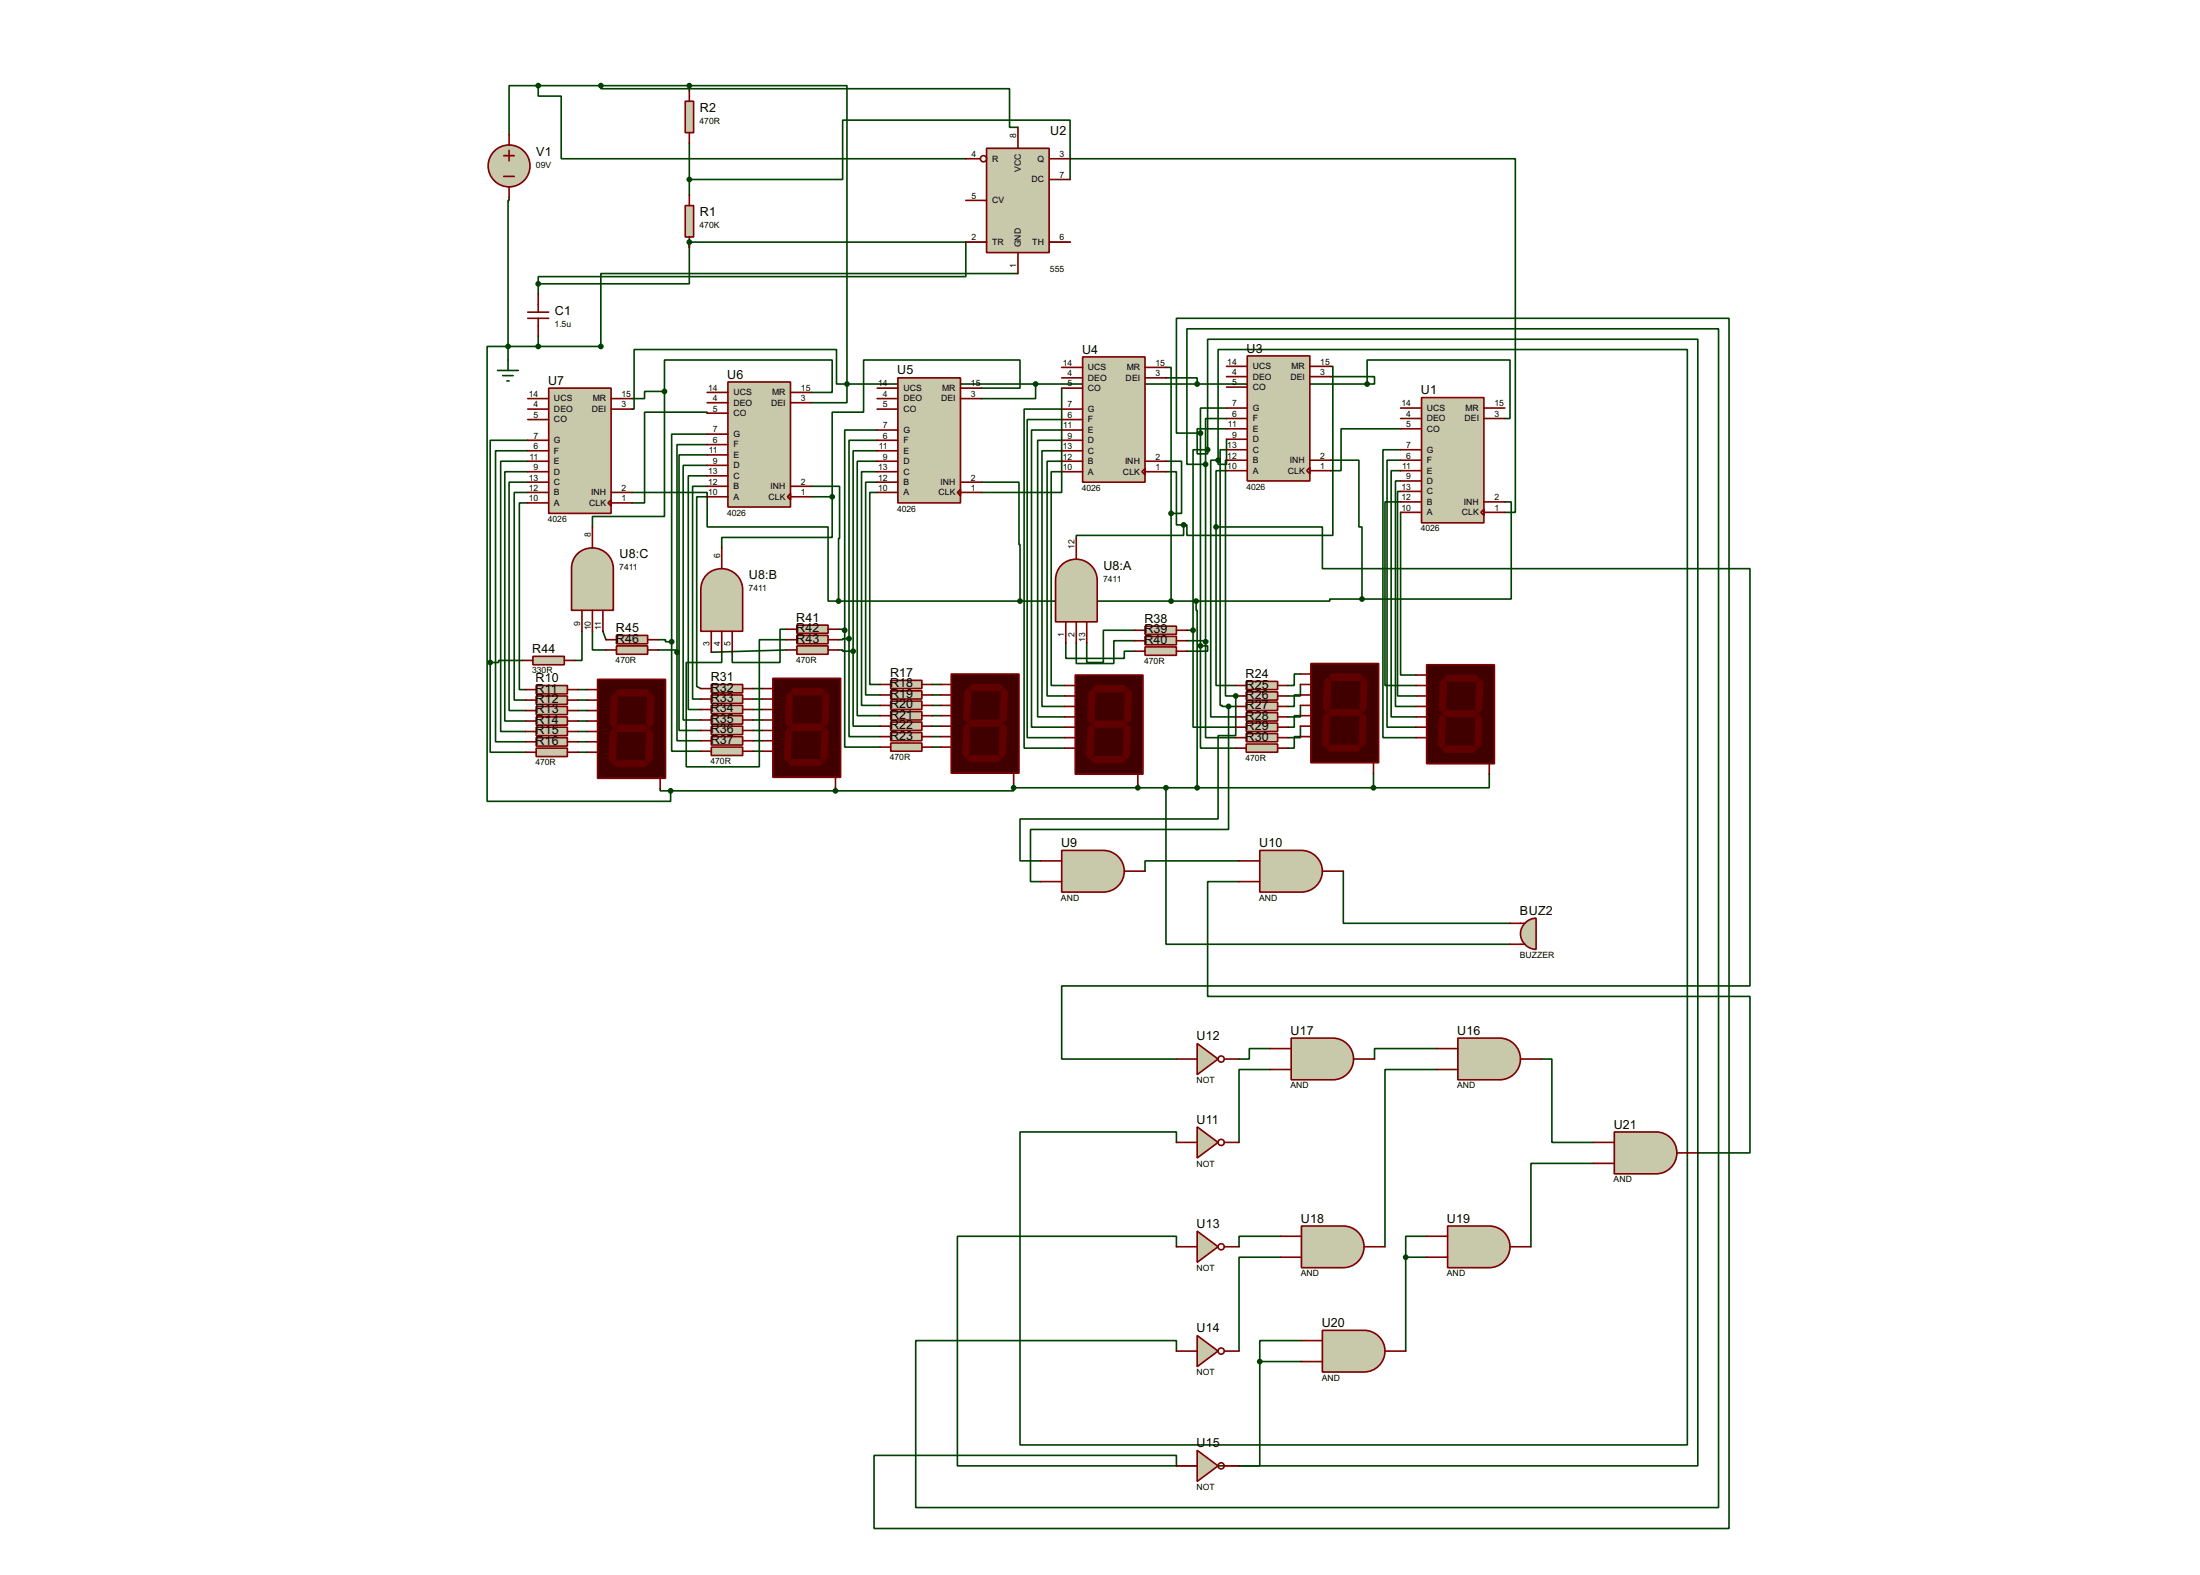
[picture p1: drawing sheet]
<svg xmlns="http://www.w3.org/2000/svg" width="536mm" height="383mm" viewBox="0 0 536 383" stroke-linecap="round" stroke-linejoin="round" font-family="sans-serif">
<g fill="none" stroke="#004000" stroke-width=".4">
<path d="M131.1 20.9v2.5h5.6v15.3h98.6M131.1 20.9h-7.1v11.9M131.1 20.9h36.8M146.4 20.9v.7h99.5v9.4h2.1M167.9 20.9h38.4v72.6M167.9 20.9v1.3M167.9 34.9v12.7M260.7 38.7h108.4v86.1h-2.5M124 48.1v.7h-.2v35.6M167.9 59v10.1h-36.8M167.9 43.7h37.4v-14.4h55.4v14.4M167.9 59v1.3"/>
<path d="M167.9 59h92.8M235.3 59v8.4h-104.2v1.7M131.1 69.1v2.6M248 66.6h-101.6v17.8h-22.6M123.8 84.4h-5.1v110.7h44.7v-2.5M123.8 84.4v3.3M131.1 81.8v2.6M161.9 95.3v-7.6h40.8v7.9h-5M161.9 95.3h-4.9v1.8h-3M161.9 95.3v30.5h-17.6v2.5M206.3 93.5h-2.5v-8.4h-49.3v14.5h-.5M206.3 93.5v4.6h-8.6"/>
<path d="M206.3 93.5h126.7M239.1 94.5h9.4v-6.8h-38.1v12.7h-7.7v20.6M252.3 93.5v3.6h-13.2M258.6 99.6h-9.1v82.6h9.9M258.6 94.5v25.4h-19.5M284 92h7.6v1.5M284 89.5h1.3v35.5M324.2 89.2h.5v41.2h-35.6v-2.6h-.8M324.2 91.7h10.6v1.8h-1.8M333 93.5v-5.8h34.8v14.2h-1.2M128.6 119.9h-3.3v50.6h2.8M128.6 117.4h-4.6v55.6h4.1"/>
<path d="M128.6 114.9h-5.6v60.7h5.1M128.6 112.3h-6.6v65.8h6.1M128.6 109.8h-7.9v70.8h7.4M128.6 107.2h-9.2v54.1M154 119.9h18.3v8.4h29.4v18.1h2.6M172.3 100.6v-.2h-15.3v22.1h-3M172.3 118.4h-3.6v51.8h2M172.3 115.9h-4.6v56.9h3M172.3 113.3h-5.9v62h4.3M172.3 110.8h-6.9v67.1h5.3M172.3 105.7h-8.7v50.6M172.3 108.3h-7.4v50.5"/>
<path d="M197.7 118.4h6.8v12.7h-.2v15.3M213.7 119.9h-1.8v46.8h2.5M213.7 117.4h-2.8v51.8h3.5M213.7 114.9h-3.8v56.9h4.5M213.7 112.3h-4.9v62h5.6M213.7 104.7h-7.9v48.8M213.7 107.2h-6.9v48.3M213.7 109.8h-5.9v48.8M239.1 117.4h9.1v15.2h.3v13.8M258.6 114.9h-2.5v52h3.3M258.6 112.3h-3.5v57.2h4.3M258.6 109.8h-4.8v62.2h5.6"/>
<path d="M258.6 107.2h-5.8v67.4h6.6M258.6 104.7h-7.3v72.4h8.1M258.6 102.2h-8.4v77.4h9.2M284 114.9h2.6v12.9h1.7M284 112.3h3.8v12.7h-2.5M298.8 112.1h-.3v57.4h2.5M324.2 112.1h6.8v16.2h.8v17.6M341.2 119.7h-.8v49.8h4.6M341.2 117.1h-1.3v54.9h5.1M341.2 114.6h-2.3v60h6.1M341.2 112.1h-3.3v65h7.1M341.2 109.5h-4.3v70.1h8.1"/>
<path d="M341.2 104.4h-14.5v10.2h-2.5M128.6 122.5h-2.1v45.4h1.6M172.3 121h-2.6v46.2l1 .5M197.7 121h5M202.7 121v9.9h-26.9v2.5M285.3 125v21.4M288.3 127.8v2.6h-26.1v.7M341.2 124.8v39.6h3.8M341.2 122.2h-3.8v44.7h7.6M366.6 122.2h1.5v23.7h-36.3M141.8 153.7v7.1h-1.8M144.3 153.7v4.6h3.3"/>
<path d="M146.9 153.7l.7 2.1M160.3 155.8h1.8v.5h1.5M160.3 158.3h4.3v.5h.3M163.6 156.3v26.6h7.1M164.9 158.8v21.6h5.8M191.6 155.8h-6.6v30.9h-17.8v-25.4h8.6v-2.5M191.6 153.2h-1.6v8.1h-11.6v-2.5M191.6 158.3l-18.3 .5M204.3 153.2h1v.3h.5M204.3 158.3h1v.3h2.5M204.3 146.4h87.1M205.8 153.5v28.4h8.6"/>
<path d="M206.8 155.5v23.9h7.6M206.8 155.5h-1.5v.3h-1M207.8 158.6v18.2h6.6M259.6 156.5v3.8h14.3v-1.7h2.5M276.4 156h-5.1v5.6h-9.1v-5.1M276.4 153.5h-7.6v7.8h-4.1v-4.8M289.1 153.5h1.5v23.6h10.4M289.1 156h5.1v.3h-.5v23.3h7.3M289.1 158.6h5.1v-1.3h-1.8v24.9h8.6M291.4 146.4v2.2h.2v43.2M331.8 145.9h-7.9v.5h-32.5M119.4 161.3v21.9h8.7"/>
<path d="M127.3 160.8h-5.8v.5h-2.1M140.8 167.9h2.3M140.8 170.5h2.3M140.8 173h2.3M140.8 175.6h2.3M140.8 178.1h2.3M183.4 167.7h2.3M183.4 170.2h2.3M183.4 172.8h2.3M183.4 175.3h2.3M183.4 177.9h2.3M227.1 166.7h2.1"/>
<path d="M227.1 169.2h2.1M227.1 171.8h2.1M227.1 174.3h2.1M227.1 176.8h2.1M227.1 179.4h2.1M316.8 164.1h-1.5v2.8h-1.6M316.8 166.7v2.8h-3.1M316.8 169.2h-1.5v2.8h-1.6M316.8 171.8v2.8h-3.1M316.8 174.3h-1.5v2.8h-1.6M316.8 176.8v2.8h-3.1M316.8 179.4h-1.5v2.8h-1.6"/>
<path d="M140.8 180.6h2.3M140.8 183.2h2.3M160.8 192.1v.5h2.6M163.4 192.6h40.1M183.4 180.4h2.3M183.4 182.9h2.3M203.5 191.8v.8M227.1 181.9h2.1M246.9 191.8v.8h-43.4M246.9 190.8v1M246.9 191.8h87.7M277.2 191.1v.7"/>
<path d="M284 191.8v38.1h83.8M334.6 188.3v3.5M362.8 188.5v3.3h-28.2"/>
</g>
<circle cx="301" cy="169.5" r=".2" fill="#004000"/>
<g fill="none" stroke="#004000" stroke-width=".4">
<path d="M298.8 99.4h-6.4v6.1M292.4 105.5h-5.8v-28h134.6v294.7h-208.3v-17.8h73.7v2.5M292.4 105.5v51.8M293.7 113.1h-4.6v-33h129.5v287h-195.5v-40.7h63.5v2.6M293.7 113.1v43.2M294.2 109.5h-3.6v44M294.2 109.5v-26.9h119.4v274.3h-180.4v-55.9h53.4v2.6M296.7 112.1h-1.8v62.5h6.1M296.7 112.1v-27h114.3v266.7h-162.5v-76.2h38.1v2.6M298.8 109.5h-1.6v62.3h.5v.2h1.6M298.8 107v6.1h-2.1v-1M298.8 104.4h-7.2v6.1h2.6v-1"/>
<path d="M298.8 101.9h-5.1v11.2M298.8 114.6h-2.6v13.7M296.2 128.3v38.6h4.8M296.2 128.3h25.9v10.2h104.2v101.6h-167.7v17.8h28M299.3 172v30h-48.3v12.7h2.5M299.3 172h1.7M301 169.5v9.6h-4.3v20.3h-48.2v10.2h5M301.8 209.6h-22.9v2.5M301.8 214.7h-7.6v27.9h132.1v38.1h-12.7M327.2 212.1v12.7h40.6M309.4 255.3h-5.1v2.6h-2.5M350.1 255.3h-15.3v2.6"/>
<path d="M375.5 257.9h2.5v20.3h10.2M309.4 260.4h-7.6v17.8M350.1 260.4h-12.7v43.2M388.2 283.3h-15.3v20.3M312 301h-10.2v2.6M312 306.1h-10.2v22.9M342.4 306.1v22.9M342.4 306.1h5.1M347.5 301h-5.1v5.1M306.9 331.5v25.4h-5.1M306.9 331.5h10.1M317 326.4h-10.1v5.1"/>
</g>
<path d="M240.3 36.1h15.3v25.4h-15.3z" fill="#c8c8aa" stroke="#800000" stroke-width=".4"/>
<g fill="none" stroke="#800000" stroke-width=".4">
<path d="M235.3 38.7h3.5M248 31v5.1M255.6 38.7h5.1M235.3 59h5M235.3 48.8h5M255.6 43.7h5.1M255.6 59h5.1M128.6 76h5.1M128.6 77.5h5.1M131.1 71.7v4.3M131.1 77.5v4.3M248 61.5v5.1"/>
<circle cx="239.5" cy="38.7" r=".75"/>
</g>
<path d="M166.9 50.1h2.1v7.6h-2.1z" fill="#c8c8aa" stroke="#800000" stroke-width=".4"/>
<path d="M167.9 47.6v2.5M167.9 57.7v2.6" fill="none" stroke="#800000" stroke-width=".4"/>
<path d="M166.9 24.7h2.1v7.6h-2.1z" fill="#c8c8aa" stroke="#800000" stroke-width=".4"/>
<path d="M167.9 22.2v2.5M167.9 32.3v2.6" fill="none" stroke="#800000" stroke-width=".4"/>
<g fill="#004000" stroke="#004000" stroke-width=".4">
<circle cx="167.9" cy="20.9" r=".5"/>
<circle cx="146.3" cy="84.4" r=".5"/>
<circle cx="131.1" cy="69.1" r=".5"/>
<circle cx="167.9" cy="59" r=".5"/>
<circle cx="167.9" cy="43.7" r=".5"/>
<circle cx="131.1" cy="84.4" r=".5"/>
<circle cx="146.3" cy="20.9" r=".5"/>
</g>
<circle cx="124" cy="40.4" r="5.1" fill="#c8c8aa" stroke="#800000" stroke-width=".4"/>
<path d="M122.7 37.9h2.6M124 32.8v2.6M124 36.6v2.6M122.7 43h2.6M124 45.5v2.6" fill="none" stroke="#800000" stroke-width=".4"/>
<path d="M121.2 90.2h5.1M122.5 91.5h2.5M123.5 92.8h.5M123.8 87.7v2.5" fill="none" stroke="#004000" stroke-width=".4"/>
<g fill="#004000" stroke="#004000" stroke-width=".4">
<circle cx="123.7" cy="84.4" r=".5"/>
<circle cx="131.1" cy="20.9" r=".5"/>
</g>
<path d="M347.5 161.9h16.5v24.1h-16.5z" fill="#400000" stroke="#800000" stroke-width=".4"/>
<g fill="#600000" stroke="#600000" stroke-width=".24">
<path d="M351.8 165.2l.8-.8h6.9l.7 .8-.7 .7h-6.9z" fill-rule="evenodd"/>
<path d="M359.7 166.2l.8-.8 .7 .8-.2 6.6-.8 .7-.7-.7z" fill-rule="evenodd"/>
<path d="M351.6 173.8l.8-.8h6.8l.8 .8-.8 .8h-6.8z" fill-rule="evenodd"/>
<path d="M350.8 166.2l.8-.8 .8 .8-.3 6.6-.8 .7-.7-.7z" fill-rule="evenodd"/>
<path d="M360.2 174l.8 .8-.3 6.6-.7 .8-.8-.8 .3-6.6z" fill-rule="evenodd"/>
<path d="M351.3 182.4l.8-.7h6.9l.7 .7-.7 .8h-6.9z" fill-rule="evenodd"/>
<path d="M351.3 174l.8 .8-.3 6.6-.7 .8-.8-.8 .3-6.6z" fill-rule="evenodd"/>
</g>
<path d="M345 164.4h2.5M345 166.9h2.5M345 169.5h2.5M345 172h2.5M345 174.6h2.5M345 177.1h2.5M345 179.6h2.5M362.8 186v2.5" fill="none" stroke="#800000" stroke-width=".4"/>
<path d="M319.3 161.6h16.5v24.1h-16.5z" fill="#400000" stroke="#800000" stroke-width=".4"/>
<g fill="#600000" stroke="#600000" stroke-width=".24">
<path d="M324.4 164.1h6.9l.7 .8-.7 .8h-6.9l-.7-.8z" fill-rule="evenodd"/>
<path d="M332.3 165.2l.7 .7-.2 6.6-.8 .8-.7-.8 .2-6.6z" fill-rule="evenodd"/>
<path d="M323.4 173.5l.8-.7h6.8l.8 .7-.8 .8h-6.8z" fill-rule="evenodd"/>
<path d="M322.6 165.9l.8-.7 .8 .7-.3 6.6-.8 .8-.7-.8z" fill-rule="evenodd"/>
<path d="M332 173.8l.8 .8-.3 6.6-.7 .7-.8-.7 .3-6.6z" fill-rule="evenodd"/>
<path d="M323.1 182.2l.8-.8h6.9l.7 .8-.7 .7h-6.9z" fill-rule="evenodd"/>
<path d="M323.1 173.8l.8 .8-.2 6.6-.8 .7-.8-.7 .3-6.6z" fill-rule="evenodd"/>
</g>
<path d="M316.8 164.1h2.5M316.8 166.7h2.5M316.8 169.2h2.5M316.8 171.8h2.5M316.8 174.3h2.5M316.8 176.8h2.5M316.8 179.4h2.5M334.6 185.7v2.6" fill="none" stroke="#800000" stroke-width=".4"/>
<path d="M261.9 164.4h16.5v24.1h-16.5z" fill="#400000" stroke="#800000" stroke-width=".4"/>
<g fill="#600000" stroke="#600000" stroke-width=".24">
<path d="M266.2 167.7l.8-.8h6.9l.7 .8-.7 .8h-6.9z" fill-rule="evenodd"/>
<path d="M274.9 167.9l.7 .8-.2 6.6-.8 .8-.7-.8 .2-6.6z" fill-rule="evenodd"/>
<path d="M266 176.3l.8-.7h6.8l.8 .7-.8 .8h-6.8z" fill-rule="evenodd"/>
<path d="M266 167.9l.8 .8-.3 6.6-.8 .8-.7-.8 .2-6.6z" fill-rule="evenodd"/>
<path d="M273.9 177.3l.7-.7 .8 .7-.3 6.7-.7 .7-.8-.7z" fill-rule="evenodd"/>
<path d="M265.7 185l.8-.8h6.9l.7 .8-.7 .7h-6.9z" fill-rule="evenodd"/>
<path d="M265 177.3l.7-.7 .8 .7-.3 6.7-.7 .7-.8-.7z" fill-rule="evenodd"/>
</g>
<path d="M259.4 166.9h2.5M259.4 169.5h2.5M259.4 172h2.5M259.4 174.6h2.5M259.4 177.1h2.5M259.4 179.6h2.5M259.4 182.2h2.5M277.2 188.5v2.6" fill="none" stroke="#800000" stroke-width=".4"/>
<path d="M231.7 164.1h16.5v24.2h-16.5z" fill="#400000" stroke="#800000" stroke-width=".4"/>
<g fill="#600000" stroke="#600000" stroke-width=".24">
<path d="M236 167.4l.8-.7h6.8l.8 .7-.8 .8h-6.8z" fill-rule="evenodd"/>
<path d="M243.9 168.5l.8-.8 .7 .8-.2 6.6-.8 .7-.8-.7z" fill-rule="evenodd"/>
<path d="M236.5 175.3h6.9l.7 .8-.7 .7h-6.9l-.7-.7z" fill-rule="evenodd"/>
<path d="M235.8 167.7l.7 .8-.2 6.6-.8 .7-.7-.7 .2-6.6z" fill-rule="evenodd"/>
<path d="M243.6 177.1l.8-.8 .8 .8-.3 6.6-.8 .8-.7-.8z" fill-rule="evenodd"/>
<path d="M236.3 184h6.8l.8 .7-.8 .8h-6.8l-.8-.8z" fill-rule="evenodd"/>
<path d="M234.8 177.1l.7-.8 .8 .8-.3 6.6-.7 .8-.8-.8z" fill-rule="evenodd"/>
</g>
<path d="M229.2 166.7h2.5M229.2 169.2h2.5M229.2 171.8h2.5M229.2 174.3h2.5M229.2 176.8h2.5M229.2 179.4h2.5M229.2 181.9h2.5M246.9 188.3v2.5" fill="none" stroke="#800000" stroke-width=".4"/>
<path d="M145.6 165.4h16.5v24.1h-16.5z" fill="#400000" stroke="#800000" stroke-width=".4"/>
<g fill="#600000" stroke="#600000" stroke-width=".24">
<path d="M150.7 167.9h6.8l.8 .8-.8 .8h-6.8l-.8-.8z" fill-rule="evenodd"/>
<path d="M157.8 169.7l.8-.7 .7 .7-.2 6.6-.8 .8-.8-.8z" fill-rule="evenodd"/>
<path d="M149.7 177.3l.7-.7h6.9l.7 .7-.7 .8h-6.9z" fill-rule="evenodd"/>
<path d="M148.9 169.7l.8-.7 .7 .7-.2 6.6-.8 .8-.8-.8z" fill-rule="evenodd"/>
<path d="M157.5 178.4l.8-.8 .8 .8-.3 6.6-.8 .7-.7-.7z" fill-rule="evenodd"/>
<path d="M149.4 186l.8-.8h6.8l.8 .8-.8 .7h-6.8z" fill-rule="evenodd"/>
<path d="M148.6 178.4l.8-.8 .8 .8-.3 6.6-.7 .7-.8-.7z" fill-rule="evenodd"/>
</g>
<path d="M143.1 167.9h2.5M143.1 170.5h2.5M143.1 173h2.5M143.1 175.6h2.5M143.1 178.1h2.5M143.1 180.6h2.5M143.1 183.2h2.5M160.8 189.5v2.6" fill="none" stroke="#800000" stroke-width=".4"/>
<path d="M130.6 166.9h7.6v2.1h-7.6z" fill="#c8c8aa" stroke="#800000" stroke-width=".4"/>
<path d="M128.1 167.9h2.5M138.2 167.9h2.6" fill="none" stroke="#800000" stroke-width=".4"/>
<path d="M130.6 169.5h7.6v2h-7.6z" fill="#c8c8aa" stroke="#800000" stroke-width=".4"/>
<path d="M128.1 170.5h2.5M138.2 170.5h2.6" fill="none" stroke="#800000" stroke-width=".4"/>
<path d="M130.6 172h7.6v2h-7.6z" fill="#c8c8aa" stroke="#800000" stroke-width=".4"/>
<path d="M128.1 173h2.5M138.2 173h2.6" fill="none" stroke="#800000" stroke-width=".4"/>
<path d="M130.6 174.6h7.6v2h-7.6z" fill="#c8c8aa" stroke="#800000" stroke-width=".4"/>
<path d="M128.1 175.6h2.5M138.2 175.6h2.6" fill="none" stroke="#800000" stroke-width=".4"/>
<path d="M130.6 177.1h7.6v2h-7.6z" fill="#c8c8aa" stroke="#800000" stroke-width=".4"/>
<path d="M128.1 178.1h2.5M138.2 178.1h2.6" fill="none" stroke="#800000" stroke-width=".4"/>
<path d="M130.6 179.6h7.6v2.1h-7.6z" fill="#c8c8aa" stroke="#800000" stroke-width=".4"/>
<path d="M128.1 180.6h2.5M138.2 180.6h2.6" fill="none" stroke="#800000" stroke-width=".4"/>
<path d="M130.6 182.2h7.6v2h-7.6z" fill="#c8c8aa" stroke="#800000" stroke-width=".4"/>
<path d="M128.1 183.2h2.5M138.2 183.2h2.6" fill="none" stroke="#800000" stroke-width=".4"/>
<path d="M217 165.7h7.6v2h-7.6z" fill="#c8c8aa" stroke="#800000" stroke-width=".4"/>
<path d="M214.4 166.7h2.6M224.6 166.7h2.5" fill="none" stroke="#800000" stroke-width=".4"/>
<path d="M217 168.2h7.6v2h-7.6z" fill="#c8c8aa" stroke="#800000" stroke-width=".4"/>
<path d="M214.4 169.2h2.6M224.6 169.2h2.5" fill="none" stroke="#800000" stroke-width=".4"/>
<path d="M217 170.7h7.6v2.1h-7.6z" fill="#c8c8aa" stroke="#800000" stroke-width=".4"/>
<path d="M214.4 171.8h2.6M224.6 171.8h2.5" fill="none" stroke="#800000" stroke-width=".4"/>
<path d="M217 173.3h7.6v2h-7.6z" fill="#c8c8aa" stroke="#800000" stroke-width=".4"/>
<path d="M214.4 174.3h2.6M224.6 174.3h2.5" fill="none" stroke="#800000" stroke-width=".4"/>
<path d="M217 175.8h7.6v2.1h-7.6z" fill="#c8c8aa" stroke="#800000" stroke-width=".4"/>
<path d="M214.4 176.8h2.6M224.6 176.8h2.5" fill="none" stroke="#800000" stroke-width=".4"/>
<path d="M217 178.4h7.6v2h-7.6z" fill="#c8c8aa" stroke="#800000" stroke-width=".4"/>
<path d="M214.4 179.4h2.6M224.6 179.4h2.5" fill="none" stroke="#800000" stroke-width=".4"/>
<path d="M217 180.9h7.6v2h-7.6z" fill="#c8c8aa" stroke="#800000" stroke-width=".4"/>
<path d="M214.4 181.9h2.6M224.6 181.9h2.5" fill="none" stroke="#800000" stroke-width=".4"/>
<path d="M303.6 165.9h7.6v2h-7.6z" fill="#c8c8aa" stroke="#800000" stroke-width=".4"/>
<path d="M301 166.9h2.6M311.2 166.9h2.5" fill="none" stroke="#800000" stroke-width=".4"/>
<path d="M303.6 168.5h7.6v2h-7.6z" fill="#c8c8aa" stroke="#800000" stroke-width=".4"/>
<path d="M301 169.5h2.6M311.2 169.5h2.5" fill="none" stroke="#800000" stroke-width=".4"/>
<path d="M303.6 171h7.6v2h-7.6z" fill="#c8c8aa" stroke="#800000" stroke-width=".4"/>
<path d="M301 172h2.6M311.2 172h2.5" fill="none" stroke="#800000" stroke-width=".4"/>
<path d="M303.6 173.5h7.6v2.1h-7.6z" fill="#c8c8aa" stroke="#800000" stroke-width=".4"/>
<path d="M301 174.6h2.6M311.2 174.6h2.5" fill="none" stroke="#800000" stroke-width=".4"/>
<path d="M303.6 176.1h7.6v2h-7.6z" fill="#c8c8aa" stroke="#800000" stroke-width=".4"/>
<path d="M301 177.1h2.6M311.2 177.1h2.5" fill="none" stroke="#800000" stroke-width=".4"/>
<path d="M303.6 178.6h7.6v2h-7.6z" fill="#c8c8aa" stroke="#800000" stroke-width=".4"/>
<path d="M301 179.6h2.6M311.2 179.6h2.5" fill="none" stroke="#800000" stroke-width=".4"/>
<path d="M303.6 181.2h7.6v2h-7.6z" fill="#c8c8aa" stroke="#800000" stroke-width=".4"/>
<path d="M301 182.2h2.6M311.2 182.2h2.5" fill="none" stroke="#800000" stroke-width=".4"/>
<path d="M303.8 86.7h15.3v30.4h-15.3z" fill="#c8c8aa" stroke="#800000" stroke-width=".4"/>
<g fill="none" stroke="#800000" stroke-width=".4">
<path d="M298.8 91.7h5M298.8 89.2h5M298.8 99.4h5M298.8 94.3h5M319.1 91.7h5.1M319.1 89.2h5.1M298.8 114.6h5M298.8 112.1h5M298.8 109.5h5M298.8 107h5M298.8 104.4h5M298.8 101.9h5"/>
<path d="M319.1 113.8v1.6l-.8-.8zM319.1 114.6h5.1M319.1 112.1h5.1"/>
</g>
<path d="M263.7 86.9h15.2v30.5h-15.2z" fill="#c8c8aa" stroke="#800000" stroke-width=".4"/>
<g fill="none" stroke="#800000" stroke-width=".4">
<path d="M258.6 92h5.1M258.6 89.5h5.1M258.6 99.6h5.1M258.6 94.5h5.1M278.9 92h5.1M278.9 89.5h5.1M258.6 114.9h5.1M258.6 112.3h5.1M258.6 109.8h5.1M258.6 107.2h5.1M258.6 104.7h5.1M258.6 102.2h5.1"/>
<path d="M278.2 114.9l.7-.8v1.5zM278.9 114.9h5.1M278.9 112.3h5.1"/>
</g>
<path d="M218.7 92h15.3v30.5h-15.3z" fill="#c8c8aa" stroke="#800000" stroke-width=".4"/>
<g fill="none" stroke="#800000" stroke-width=".4">
<path d="M213.7 97.1h5M213.7 94.5h5M213.7 99.6h5M234 97.1h5.1M234 94.5h5.1M213.7 119.9h5M213.7 117.4h5M213.7 114.9h5M213.7 112.3h5M213.7 109.8h5M213.7 107.2h5M213.7 104.7h5"/>
<path d="M233.2 119.9l.8-.7v1.5zM234 119.9h5.1M234 117.4h5.1"/>
</g>
<path d="M177.3 93h15.3v30.5h-15.3z" fill="#c8c8aa" stroke="#800000" stroke-width=".4"/>
<g fill="none" stroke="#800000" stroke-width=".4">
<path d="M172.3 98.1h5M172.3 95.6h5M192.6 98.1h5.1M192.6 95.6h5.1M172.3 118.4h5M172.3 115.9h5M172.3 113.3h5M172.3 110.8h5M172.3 108.3h5M172.3 105.7h5M172.3 100.6h5M192.6 118.4h5.1"/>
<path d="M172.3 121h5M192.6 120.2v1.5l-.8-.7zM192.6 121h5.1"/>
</g>
<path d="M133.7 94.5h15.2v30.5h-15.2z" fill="#c8c8aa" stroke="#800000" stroke-width=".4"/>
<g fill="none" stroke="#800000" stroke-width=".4">
<path d="M128.6 99.6h5.1M128.6 97.1h5.1M148.9 99.6h5.1M148.9 97.1h5.1M128.6 119.9h5.1M128.6 117.4h5.1M128.6 114.9h5.1M128.6 112.3h5.1M128.6 109.8h5.1M128.6 107.2h5.1M128.6 102.2h5.1M148.9 119.9h5.1"/>
<path d="M128.6 122.5h5.1M148.1 122.5l.8-.8v1.5zM148.9 122.5h5.1"/>
</g>
<path d="M346.3 96.8h15.2v30.5h-15.2z" fill="#c8c8aa" stroke="#800000" stroke-width=".4"/>
<g fill="none" stroke="#800000" stroke-width=".4">
<path d="M341.2 99.4h5.1M361.5 99.4h5.1M341.2 101.9h5.1M341.2 119.7h5.1M341.2 117.1h5.1M341.2 114.6h5.1M341.2 112.1h5.1M341.2 109.5h5.1M341.2 104.4h5.1M361.5 101.9h5.1M341.2 124.8h5.1M341.2 122.2h5.1"/>
<path d="M361.5 124v1.5l-.8-.7zM361.5 124.8h5.1M361.5 122.2h5.1"/>
</g>
<path d="M188.3 165.2h16.5v24.1h-16.5z" fill="#400000" stroke="#800000" stroke-width=".4"/>
<g fill="#600000" stroke="#600000" stroke-width=".24">
<path d="M193.3 167.7h6.9l.8 .8-.8 .7h-6.9l-.7-.7z" fill-rule="evenodd"/>
<path d="M201.2 168.7l.8 .8-.3 6.6-.7 .7-.8-.7 .3-6.6z" fill-rule="evenodd"/>
<path d="M192.3 177.1l.8-.8h6.9l.7 .8-.7 .8h-6.9z" fill-rule="evenodd"/>
<path d="M191.6 169.5l.7-.8 .8 .8-.3 6.6-.7 .7-.8-.7z" fill-rule="evenodd"/>
<path d="M201 177.3l.7 .8-.2 6.6-.8 .8-.7-.8 .2-6.6z" fill-rule="evenodd"/>
<path d="M192.1 185.7l.7-.7h6.9l.8 .7-.8 .8h-6.9z" fill-rule="evenodd"/>
<path d="M192.1 177.3l.7 .8-.2 6.6-.8 .8-.7-.8 .2-6.6z" fill-rule="evenodd"/>
</g>
<path d="M185.7 167.7h2.6M185.7 170.2h2.6M185.7 172.8h2.6M185.7 175.3h2.6M185.7 177.9h2.6M185.7 180.4h2.6M185.7 182.9h2.6M203.5 189.3v2.5" fill="none" stroke="#800000" stroke-width=".4"/>
<path d="M173.3 166.7h7.6v2h-7.6z" fill="#c8c8aa" stroke="#800000" stroke-width=".4"/>
<path d="M170.7 167.7h2.6M180.9 167.7h2.5" fill="none" stroke="#800000" stroke-width=".4"/>
<path d="M173.3 169.2h7.6v2.1h-7.6z" fill="#c8c8aa" stroke="#800000" stroke-width=".4"/>
<path d="M170.7 170.2h2.6M180.9 170.2h2.5" fill="none" stroke="#800000" stroke-width=".4"/>
<path d="M173.3 171.8h7.6v2h-7.6z" fill="#c8c8aa" stroke="#800000" stroke-width=".4"/>
<path d="M170.7 172.8h2.6M180.9 172.8h2.5" fill="none" stroke="#800000" stroke-width=".4"/>
<path d="M173.3 174.3h7.6v2h-7.6z" fill="#c8c8aa" stroke="#800000" stroke-width=".4"/>
<path d="M170.7 175.3h2.6M180.9 175.3h2.5" fill="none" stroke="#800000" stroke-width=".4"/>
<path d="M173.3 176.8h7.6v2.1h-7.6z" fill="#c8c8aa" stroke="#800000" stroke-width=".4"/>
<path d="M170.7 177.9h2.6M180.9 177.9h2.5" fill="none" stroke="#800000" stroke-width=".4"/>
<path d="M173.3 179.4h7.6v2h-7.6z" fill="#c8c8aa" stroke="#800000" stroke-width=".4"/>
<path d="M170.7 180.4h2.6M180.9 180.4h2.5" fill="none" stroke="#800000" stroke-width=".4"/>
<path d="M173.3 181.9h7.6v2.1h-7.6z" fill="#c8c8aa" stroke="#800000" stroke-width=".4"/>
<path d="M170.7 182.9h2.6M180.9 182.9h2.5" fill="none" stroke="#800000" stroke-width=".4"/>
<g fill="#004000" stroke="#004000" stroke-width=".4">
<circle cx="334.5" cy="191.8" r=".5"/>
<circle cx="277.1" cy="191.8" r=".5"/>
<circle cx="246.9" cy="191.8" r=".5"/>
<circle cx="203.5" cy="192.6" r=".5"/>
<circle cx="163.3" cy="192.6" r=".5"/>
<circle cx="204.2" cy="146.4" r=".5"/>
<circle cx="248.4" cy="146.4" r=".5"/>
<circle cx="291.3" cy="146.4" r=".5"/>
<circle cx="331.7" cy="145.9" r=".5"/>
<circle cx="206.3" cy="93.5" r=".5"/>
<circle cx="252.2" cy="93.5" r=".5"/>
<circle cx="291.6" cy="93.5" r=".5"/>
<circle cx="291.6" cy="191.8" r=".5"/>
<circle cx="161.8" cy="95.3" r=".5"/>
<circle cx="288.3" cy="127.8" r=".5"/>
<circle cx="285.2" cy="146.4" r=".5"/>
<circle cx="285.2" cy="125" r=".5"/>
</g>
<path d="M278.9 152.5h7.7v2h-7.7z" fill="#c8c8aa" stroke="#800000" stroke-width=".4"/>
<path d="M276.4 153.5h2.5M286.6 153.5h2.5" fill="none" stroke="#800000" stroke-width=".4"/>
<path d="M278.9 155h7.7v2h-7.7z" fill="#c8c8aa" stroke="#800000" stroke-width=".4"/>
<path d="M276.4 156h2.5M286.6 156h2.5" fill="none" stroke="#800000" stroke-width=".4"/>
<path d="M278.9 157.5h7.7v2.1h-7.7z" fill="#c8c8aa" stroke="#800000" stroke-width=".4"/>
<path d="M276.4 158.6h2.5M286.6 158.6h2.5" fill="none" stroke="#800000" stroke-width=".4"/>
<path d="M194.1 152.2h7.6v2h-7.6z" fill="#c8c8aa" stroke="#800000" stroke-width=".4"/>
<path d="M191.6 153.2h2.5M201.7 153.2h2.6" fill="none" stroke="#800000" stroke-width=".4"/>
<path d="M194.1 154.7h7.6v2.1h-7.6z" fill="#c8c8aa" stroke="#800000" stroke-width=".4"/>
<path d="M191.6 155.8h2.5M201.7 155.8h2.6" fill="none" stroke="#800000" stroke-width=".4"/>
<path d="M194.1 157.3h7.6v2h-7.6z" fill="#c8c8aa" stroke="#800000" stroke-width=".4"/>
<path d="M191.6 158.3h2.5M201.7 158.3h2.6" fill="none" stroke="#800000" stroke-width=".4"/>
<path d="M129.8 159.8h7.7v2.1h-7.7z" fill="#c8c8aa" stroke="#800000" stroke-width=".4"/>
<path d="M127.3 160.8h2.5M137.5 160.8h2.5" fill="none" stroke="#800000" stroke-width=".4"/>
<path d="M150.2 154.7h7.6v2.1h-7.6z" fill="#c8c8aa" stroke="#800000" stroke-width=".4"/>
<path d="M147.6 155.8h2.6M157.8 155.8h2.5" fill="none" stroke="#800000" stroke-width=".4"/>
<path d="M150.2 157.3h7.6v2h-7.6z" fill="#c8c8aa" stroke="#800000" stroke-width=".4"/>
<path d="M147.6 158.3h2.6M157.8 158.3h2.5" fill="none" stroke="#800000" stroke-width=".4"/>
<g fill="#004000" stroke="#004000" stroke-width=".4">
<circle cx="290.6" cy="153.5" r=".5"/>
<circle cx="293.6" cy="156.3" r=".5"/>
<circle cx="292.4" cy="157.3" r=".5"/>
</g>
<path d="M258.8 137.4a5.1 5.1 0 0 1 5.5-.8 5.1 5.1 0 0 1 3 4.7v10.1h-10.2v-10.1a5.2 5.2 0 0 1 1.7-3.9z" fill-rule="evenodd" fill="#c8c8aa" stroke="#800000" stroke-width=".4"/>
<path d="M262.2 131.1v5.1M259.6 151.4v5.1M262.2 151.4v5.1M264.7 151.4v5.1" fill="none" stroke="#800000" stroke-width=".4"/>
<g fill="#004000" stroke="#004000" stroke-width=".4">
<circle cx="205.7" cy="153.5" r=".5"/>
<circle cx="206.8" cy="155.5" r=".5"/>
<circle cx="207.8" cy="158.6" r=".5"/>
</g>
<path d="M172.4 139.7a5.2 5.2 0 0 1 5.5-.8 5.2 5.2 0 0 1 3 4.7v10.1h-10.2v-10.1a5.1 5.1 0 0 1 1.7-3.9z" fill-rule="evenodd" fill="#c8c8aa" stroke="#800000" stroke-width=".4"/>
<path d="M175.8 133.4v5.1M173.3 153.7v5.1M175.8 153.7v5.1M178.4 153.7v5.1" fill="none" stroke="#800000" stroke-width=".4"/>
<g fill="#004000" stroke="#004000" stroke-width=".4">
<circle cx="333" cy="93.5" r=".5"/>
<circle cx="202.7" cy="121" r=".5"/>
</g>
<path d="M140.9 134.6a5.2 5.2 0 0 1 5.5-.8 5.2 5.2 0 0 1 3 4.7v10.1h-10.2v-10.1a5 5 0 0 1 1.7-3.9z" fill-rule="evenodd" fill="#c8c8aa" stroke="#800000" stroke-width=".4"/>
<path d="M144.3 128.3v5.1M141.8 148.6v5.1M144.3 148.6v5.1M146.9 148.6v5.1" fill="none" stroke="#800000" stroke-width=".4"/>
<g fill="#004000" stroke="#004000" stroke-width=".4">
<circle cx="119.4" cy="161.3" r=".5"/>
<circle cx="163.6" cy="156.3" r=".5"/>
<circle cx="164.9" cy="158.8" r=".5"/>
</g>
<path d="M371.5 224.7a3.8 3.8 0 0 1 2.7-1.1v7.6a3.8 3.8 0 0 1-3.5-2.4 3.8 3.8 0 0 1 .8-4.1z" fill-rule="evenodd" fill="#c8c8aa" stroke="#800000" stroke-width=".4"/>
<path d="M367.8 229.9h3.6M367.8 224.8h3.6" fill="none" stroke="#800000" stroke-width=".4"/>
<circle cx="284" cy="191.8" r=".5" fill="#004000" stroke="#004000" stroke-width=".4"/>
<path d="M258.6 207.1h10.2a5.1 5.1 0 0 1 5.1 5 5.1 5.1 0 0 1-5.1 5.1h-10.2z" fill-rule="evenodd" fill="#c8c8aa" stroke="#800000" stroke-width=".4"/>
<path d="M253.5 209.6h5.1M253.5 214.7h5.1M273.9 212.1h5" fill="none" stroke="#800000" stroke-width=".4"/>
<g fill="#004000" stroke="#004000" stroke-width=".4">
<circle cx="301" cy="169.5" r=".5"/>
<circle cx="299.2" cy="172" r=".5"/>
</g>
<path d="M306.9 207.1h10.1a5.1 5.1 0 0 1 5.1 5 5.1 5.1 0 0 1-5.1 5.1h-10.1z" fill-rule="evenodd" fill="#c8c8aa" stroke="#800000" stroke-width=".4"/>
<path d="M301.8 209.6h5.1M301.8 214.7h5.1M322.1 212.1h5.1" fill="none" stroke="#800000" stroke-width=".4"/>
<path d="M291.6 254.1l5.1 3.8-5.1 3.8z" fill="#c8c8aa" stroke="#800000" stroke-width=".4"/>
<g fill="none" stroke="#800000" stroke-width=".4">
<path d="M286.6 257.9h5M298.3 257.9h3.5"/>
<circle cx="297.4" cy="257.9" r=".75"/>
</g>
<path d="M291.6 299.8l5.1 3.8-5.1 3.8z" fill="#c8c8aa" stroke="#800000" stroke-width=".4"/>
<g fill="none" stroke="#800000" stroke-width=".4">
<path d="M286.6 303.6h5M298.3 303.6h3.5"/>
<circle cx="297.4" cy="303.6" r=".75"/>
</g>
<path d="M291.6 325.2l5.1 3.8-5.1 3.8z" fill="#c8c8aa" stroke="#800000" stroke-width=".4"/>
<g fill="none" stroke="#800000" stroke-width=".4">
<path d="M286.6 329h5M298.3 329h3.5"/>
<circle cx="297.4" cy="329" r=".75"/>
</g>
<path d="M291.6 353.1l5.1 3.8-5.1 3.8z" fill="#c8c8aa" stroke="#800000" stroke-width=".4"/>
<g fill="none" stroke="#800000" stroke-width=".4">
<path d="M286.6 356.9h5M298.3 356.9h3.5"/>
<circle cx="297.4" cy="356.9" r=".75"/>
</g>
<path d="M314.5 252.8h10.2a5.1 5.1 0 0 1 5 5 5.1 5.1 0 0 1-5 5.1h-10.2z" fill-rule="evenodd" fill="#c8c8aa" stroke="#800000" stroke-width=".4"/>
<path d="M309.4 255.3h5.1M329.7 257.9h5.1M309.4 260.4h5.1" fill="none" stroke="#800000" stroke-width=".4"/>
<path d="M355.1 252.8h10.2a5.1 5.1 0 0 1 5.1 5 5.1 5.1 0 0 1-5.1 5.1h-10.2z" fill-rule="evenodd" fill="#c8c8aa" stroke="#800000" stroke-width=".4"/>
<path d="M350.1 255.3h5M370.4 257.9h5.1M350.1 260.4h5" fill="none" stroke="#800000" stroke-width=".4"/>
<path d="M317 298.5h10.2a5.1 5.1 0 0 1 5.1 5.1 5.1 5.1 0 0 1-5.1 5.1h-10.2z" fill-rule="evenodd" fill="#c8c8aa" stroke="#800000" stroke-width=".4"/>
<path d="M312 301h5M312 306.1h5M332.3 303.6h5.1" fill="none" stroke="#800000" stroke-width=".4"/>
<path d="M352.6 298.5h10.2a5.1 5.1 0 0 1 5 5.1 5.1 5.1 0 0 1-5 5.1h-10.2z" fill-rule="evenodd" fill="#c8c8aa" stroke="#800000" stroke-width=".4"/>
<path d="M347.5 301h5.1M347.5 306.1h5.1M367.8 303.6h5.1" fill="none" stroke="#800000" stroke-width=".4"/>
<path d="M322.1 323.9h10.2a5.1 5.1 0 0 1 5.1 5.1 5.1 5.1 0 0 1-5.1 5.1h-10.2z" fill-rule="evenodd" fill="#c8c8aa" stroke="#800000" stroke-width=".4"/>
<path d="M317 326.4h5.1M317 331.5h5.1M337.4 329h5" fill="none" stroke="#800000" stroke-width=".4"/>
<path d="M393.2 275.6h10.2a5.1 5.1 0 0 1 5.1 5.1 5.1 5.1 0 0 1-5.1 5.1h-10.2z" fill-rule="evenodd" fill="#c8c8aa" stroke="#800000" stroke-width=".4"/>
<path d="M388.2 278.2h5M388.2 283.3h5M408.5 280.7h5.1" fill="none" stroke="#800000" stroke-width=".4"/>
<path d="M291.6 274.4l5.1 3.8-5.1 3.8z" fill="#c8c8aa" stroke="#800000" stroke-width=".4"/>
<g fill="none" stroke="#800000" stroke-width=".4">
<path d="M286.6 278.2h5M298.3 278.2h3.5"/>
<circle cx="297.4" cy="278.2" r=".75"/>
</g>
<g fill="#004000" stroke="#004000" stroke-width=".4">
<circle cx="306.8" cy="331.5" r=".5"/>
<circle cx="342.4" cy="306.1" r=".5"/>
<circle cx="296.7" cy="112.1" r=".5"/>
<circle cx="294.1" cy="109.5" r=".5"/>
<circle cx="293.6" cy="113.1" r=".5"/>
<circle cx="292.4" cy="105.5" r=".5"/>
<circle cx="296.2" cy="128.3" r=".5"/>
</g>
<g font-size="3.4">
<text x="170.5" y="27.2">R2</text>
<text x="255.8" y="32.8">U2</text>
<text x="130.6" y="37.9">V1</text>
<text x="170.5" y="52.6">R1</text>
<text x="135.2" y="76.8">C1</text>
<text x="263.6" y="86.1">U4</text>
<text x="303.7" y="85.9">U3</text>
<text x="133.5" y="93.7">U7</text>
<text x="177.2" y="92.2">U6</text>
<text x="218.6" y="91.1">U5</text>
<text x="346.1" y="96">U1</text>
<text x="150.9" y="136">U8:C</text>
<text x="182.4" y="141">U8:B</text>
<text x="268.8" y="138.7">U8:A</text>
<text x="150" y="153.9">R45</text>
<text x="194" y="151.4">R41</text>
<text x="194" y="153.9">R42</text>
<text x="278.8" y="151.7">R38</text>
<text x="278.8" y="154.2">R39</text>
<text x="129.7" y="159">R44</text>
<text x="150" y="156.5">R46</text>
<text x="194" y="156.5">R43</text>
<text x="278.8" y="156.7">R40</text>
<text x="130.5" y="166.1">R10</text>
<text x="173.1" y="165.8">R31</text>
<text x="216.8" y="164.9">R17</text>
<text x="216.8" y="167.4">R18</text>
<text x="303.4" y="165.1">R24</text>
<text x="303.4" y="167.7">R25</text>
<text x="130.5" y="168.6">R11</text>
<text x="130.5" y="171.2">R12</text>
<text x="130.5" y="173.7">R13</text>
<text x="173.1" y="168.4">R32</text>
<text x="173.1" y="171">R33</text>
<text x="173.1" y="173.5">R34</text>
<text x="216.8" y="169.9">R19</text>
<text x="216.8" y="172.5">R20</text>
<text x="303.4" y="170.1">R26</text>
<text x="303.4" y="172.7">R27</text>
<text x="130.5" y="176.3">R14</text>
<text x="130.5" y="178.8">R15</text>
<text x="173.1" y="176">R35</text>
<text x="173.1" y="178.5">R36</text>
<text x="216.8" y="175">R21</text>
<text x="216.8" y="177.6">R22</text>
<text x="303.4" y="175.3">R28</text>
<text x="303.4" y="177.8">R29</text>
<text x="130.5" y="181.3">R16</text>
<text x="173.1" y="181.1">R37</text>
<text x="216.8" y="180.1">R23</text>
<text x="303.4" y="180.4">R30</text>
<text x="258.5" y="206.3">U9</text>
<text x="306.7" y="206.3">U10</text>
<text x="370.2" y="222.8">BUZ2</text>
<text x="314.4" y="252">U17</text>
<text x="355" y="252">U16</text>
<text x="291.5" y="253.3">U12</text>
<text x="291.5" y="273.6">U11</text>
<text x="393.1" y="274.8">U21</text>
<text x="291.5" y="299">U13</text>
<text x="316.9" y="297.7">U18</text>
<text x="352.5" y="297.7">U19</text>
<text x="322" y="323.1">U20</text>
<text x="291.5" y="324.4">U14</text>
<text x="291.5" y="352.3">U15</text>
</g>
<g font-size="2.4">
<text x="170.4" y="30.2">470R</text>
<text x="247.6" y="33.5" transform="rotate(-90 247.6 33.5)">8</text>
<text x="130.6" y="40.9">09V</text>
<text x="236.6" y="38.2">4</text>
<text x="241.6" y="39.4">R</text>
<text x="248.7" y="41.8" transform="rotate(-90 248.7 41.8)">VCC</text>
<text x="252.7" y="39.4">Q</text>
<text x="258.1" y="38.2">3</text>
<text x="251.2" y="44.4">DC</text>
<text x="258.1" y="43.3">7</text>
<text x="236.6" y="48.4">5</text>
<text x="241.6" y="49.5">CV</text>
<text x="170.4" y="55.6">470K</text>
<text x="236.6" y="58.6">2</text>
<text x="241.6" y="59.6">TR</text>
<text x="248.7" y="58.6" transform="rotate(-90 248.7 58.6)">ND</text>
<text x="251.4" y="59.6">TH</text>
<text x="258.1" y="58.6">6</text>
<text x="247.6" y="65.2" transform="rotate(-90 247.6 65.2)">1</text>
<text x="248.7" y="60.2" transform="rotate(-90 248.7 60.2)">G</text>
<text x="255.8" y="66.2">555</text>
<text x="135.1" y="79.7">1.5u</text>
<text x="258.9" y="89.1">14</text>
<text x="281.5" y="89.1">15</text>
<text x="299" y="88.8">14</text>
<text x="305.1" y="89.9">UCS</text>
<text x="314.6" y="89.9">MR</text>
<text x="321.6" y="88.8">15</text>
<text x="172.5" y="95.2">14</text>
<text x="195.1" y="95.2">15</text>
<text x="213.9" y="94.1">14</text>
<text x="220" y="95.2">UCS</text>
<text x="229.5" y="95.2">MR</text>
<text x="236.5" y="94.1">15</text>
<text x="260" y="94.1">5</text>
<text x="260" y="91.6">4</text>
<text x="265" y="95.2">CO</text>
<text x="265" y="92.7">DEO</text>
<text x="265" y="90.2">UCS</text>
<text x="274.2" y="92.7">DEI</text>
<text x="274.4" y="90.2">MR</text>
<text x="281.5" y="91.6">3</text>
<text x="300.1" y="93.8">5</text>
<text x="300.1" y="91.3">4</text>
<text x="305.1" y="95">CO</text>
<text x="305.1" y="92.4">DEO</text>
<text x="314.3" y="92.4">DEI</text>
<text x="321.6" y="91.3">3</text>
<text x="128.8" y="96.7">14</text>
<text x="130" y="101.7">5</text>
<text x="130" y="99.2">4</text>
<text x="134.9" y="100.3">DEO</text>
<text x="134.9" y="97.8">UCS</text>
<text x="144.1" y="100.3">DEI</text>
<text x="144.4" y="97.8">MR</text>
<text x="151.4" y="99.2">3</text>
<text x="151.4" y="96.7">15</text>
<text x="173.7" y="100.2">5</text>
<text x="173.7" y="97.7">4</text>
<text x="178.6" y="101.3">CO</text>
<text x="178.6" y="98.8">DEO</text>
<text x="178.6" y="96.3">UCS</text>
<text x="187.8" y="98.8">DEI</text>
<text x="188.1" y="96.3">MR</text>
<text x="195.1" y="97.7">3</text>
<text x="215.1" y="99.2">5</text>
<text x="215.1" y="96.7">4</text>
<text x="220" y="100.3">CO</text>
<text x="220" y="97.8">DEO</text>
<text x="229.2" y="97.8">DEI</text>
<text x="236.5" y="96.7">3</text>
<text x="260" y="101.7">6</text>
<text x="260" y="99.2">7</text>
<text x="265" y="100.3">G</text>
<text x="300.1" y="101.5">6</text>
<text x="300.1" y="98.9">7</text>
<text x="305.1" y="100.1">G</text>
<text x="341.4" y="98.9">14</text>
<text x="342.6" y="101.5">4</text>
<text x="347.5" y="100.1">UCS</text>
<text x="357" y="100.1">MR</text>
<text x="364" y="101.5">3</text>
<text x="364" y="98.9">15</text>
<text x="130" y="106.8">7</text>
<text x="134.9" y="107.9">G</text>
<text x="134.9" y="102.9">CO</text>
<text x="173.7" y="107.9">6</text>
<text x="173.7" y="105.3">7</text>
<text x="178.6" y="106.4">G</text>
<text x="215.1" y="106.8">6</text>
<text x="215.1" y="104.3">7</text>
<text x="220" y="107.9">F</text>
<text x="220" y="105.4">G</text>
<text x="259" y="104.3">11</text>
<text x="260" y="106.8">9</text>
<text x="265" y="107.9">D</text>
<text x="265" y="105.4">E</text>
<text x="265" y="102.9">F</text>
<text x="299.1" y="104">11</text>
<text x="300.1" y="106.5">9</text>
<text x="305.1" y="107.7">D</text>
<text x="305.1" y="105.1">E</text>
<text x="305.1" y="102.6">F</text>
<text x="342.6" y="104">5</text>
<text x="347.5" y="105.1">CO</text>
<text x="347.5" y="102.6">DEO</text>
<text x="356.7" y="102.6">DEI</text>
<text x="129" y="111.9">11</text>
<text x="130" y="109.4">6</text>
<text x="134.9" y="113">E</text>
<text x="134.9" y="110.5">F</text>
<text x="172.7" y="110.4">11</text>
<text x="173.7" y="112.9">9</text>
<text x="178.6" y="111.5">E</text>
<text x="178.6" y="109">F</text>
<text x="214.1" y="109.4">11</text>
<text x="215.1" y="111.9">9</text>
<text x="220" y="113">D</text>
<text x="220" y="110.5">E</text>
<text x="258.9" y="111.9">12</text>
<text x="258.9" y="109.4">13</text>
<text x="265" y="113">B</text>
<text x="265" y="110.5">C</text>
<text x="274" y="113">INH</text>
<text x="281.5" y="111.9">2</text>
<text x="299" y="111.6">12</text>
<text x="299" y="109.1">13</text>
<text x="305.1" y="112.8">B</text>
<text x="305.1" y="110.2">C</text>
<text x="314.2" y="112.8">INH</text>
<text x="321.6" y="111.6">2</text>
<text x="342.6" y="111.6">6</text>
<text x="342.6" y="109.1">7</text>
<text x="347.5" y="112.8">F</text>
<text x="347.5" y="110.2">G</text>
<text x="128.8" y="119.5">12</text>
<text x="128.8" y="117">13</text>
<text x="130" y="114.4">9</text>
<text x="134.9" y="118.1">C</text>
<text x="134.9" y="115.6">D</text>
<text x="151.4" y="119.5">2</text>
<text x="172.5" y="118">12</text>
<text x="172.5" y="115.5">13</text>
<text x="178.6" y="119.1">B</text>
<text x="178.6" y="116.5">C</text>
<text x="178.6" y="114">D</text>
<text x="187.7" y="119.1">INH</text>
<text x="195.1" y="118">2</text>
<text x="213.9" y="119.5">10</text>
<text x="213.9" y="117">12</text>
<text x="213.9" y="114.4">13</text>
<text x="220" y="118.1">B</text>
<text x="220" y="115.6">C</text>
<text x="229.1" y="118.1">INH</text>
<text x="236.5" y="119.5">1</text>
<text x="236.5" y="117">2</text>
<text x="258.9" y="114.4">10</text>
<text x="263.5" y="119.5">4026</text>
<text x="265" y="115.6">A</text>
<text x="273.5" y="115.6">CLK</text>
<text x="281.5" y="114.4">1</text>
<text x="299" y="114.2">10</text>
<text x="303.6" y="119.2">4026</text>
<text x="305.1" y="115.3">A</text>
<text x="313.7" y="115.3">CLK</text>
<text x="321.6" y="114.2">1</text>
<text x="341.4" y="119.2">13</text>
<text x="341.6" y="114.2">11</text>
<text x="342.6" y="116.7">9</text>
<text x="347.5" y="117.8">D</text>
<text x="347.5" y="115.3">E</text>
<text x="128.8" y="122.1">10</text>
<text x="134.9" y="123.2">A</text>
<text x="134.9" y="120.6">B</text>
<text x="143.5" y="123.2">CLK</text>
<text x="144" y="120.6">INH</text>
<text x="151.4" y="122.1">1</text>
<text x="172.5" y="120.6">10</text>
<text x="177.1" y="125.6">4026</text>
<text x="178.6" y="121.7">A</text>
<text x="187.2" y="121.7">CLK</text>
<text x="195.1" y="120.6">1</text>
<text x="218.5" y="124.6">4026</text>
<text x="220" y="120.6">A</text>
<text x="228.6" y="120.6">CLK</text>
<text x="341.4" y="124.4">10</text>
<text x="341.4" y="121.8">12</text>
<text x="347.5" y="125.5">A</text>
<text x="347.5" y="122.9">B</text>
<text x="347.5" y="120.4">C</text>
<text x="356.1" y="125.5">CLK</text>
<text x="356.6" y="122.9">INH</text>
<text x="364" y="124.4">1</text>
<text x="364" y="121.8">2</text>
<text x="133.5" y="127.1">4026</text>
<text x="143.9" y="130.9" transform="rotate(-90 143.9 130.9)">8</text>
<text x="346.1" y="129.4">4026</text>
<text x="175.4" y="135.9" transform="rotate(-90 175.4 135.9)">6</text>
<text x="261.8" y="133.7" transform="rotate(-90 261.8 133.7)">12</text>
<text x="150.9" y="138.9">7411</text>
<text x="182.4" y="143.9">7411</text>
<text x="268.7" y="141.7">7411</text>
<text x="141.4" y="152.3" transform="rotate(-90 141.4 152.3)">9</text>
<text x="143.9" y="153.5" transform="rotate(-90 143.9 153.5)">10</text>
<text x="146.5" y="153.3" transform="rotate(-90 146.5 153.3)">11</text>
<text x="259.2" y="155.1" transform="rotate(-90 259.2 155.1)">1</text>
<text x="261.8" y="155.1" transform="rotate(-90 261.8 155.1)">2</text>
<text x="150" y="158.8">470R</text>
<text x="150" y="161.4">470R</text>
<text x="172.9" y="157.4" transform="rotate(-90 172.9 157.4)">3</text>
<text x="175.4" y="157.4" transform="rotate(-90 175.4 157.4)">4</text>
<text x="178" y="157.4" transform="rotate(-90 178 157.4)">5</text>
<text x="193.9" y="156.3">330R</text>
<text x="193.9" y="158.8">470R</text>
<text x="193.9" y="161.4">470R</text>
<text x="264.3" y="156.3" transform="rotate(-90 264.3 156.3)">13</text>
<text x="278.7" y="156.6">330R</text>
<text x="278.7" y="159.1">470R</text>
<text x="278.7" y="161.6">470R</text>
<text x="129.6" y="164">330R</text>
<text x="130.4" y="171.1">330R</text>
<text x="130.4" y="173.6">470R</text>
<text x="173.1" y="170.8">330R</text>
<text x="173.1" y="173.4">470R</text>
<text x="216.8" y="169.8">330R</text>
<text x="216.8" y="172.3">470R</text>
<text x="303.4" y="170">330R</text>
<text x="303.4" y="172.6">470R</text>
<text x="130.4" y="176.1">470R</text>
<text x="130.4" y="178.7">470R</text>
<text x="173.1" y="175.9">470R</text>
<text x="173.1" y="178.4">470R</text>
<text x="216.8" y="174.9">470R</text>
<text x="216.8" y="177.4">470R</text>
<text x="216.8" y="179.9">470R</text>
<text x="303.4" y="175.1">470R</text>
<text x="303.4" y="177.7">470R</text>
<text x="130.4" y="181.2">470R</text>
<text x="130.4" y="183.8">470R</text>
<text x="173.1" y="181">470R</text>
<text x="173.1" y="183.5">470R</text>
<text x="216.8" y="182.5">470R</text>
<text x="216.8" y="185">470R</text>
<text x="303.4" y="180.2">470R</text>
<text x="303.4" y="182.7">470R</text>
<text x="303.4" y="185.3">470R</text>
<text x="130.4" y="186.3">470R</text>
<text x="173.1" y="186.1">470R</text>
<text x="258.4" y="219.3">AND</text>
<text x="306.7" y="219.3">AND</text>
<text x="370.2" y="233.3">BUZZER</text>
<text x="291.4" y="263.8">NOT</text>
<text x="314.3" y="265">AND</text>
<text x="354.9" y="265">AND</text>
<text x="291.4" y="284.1">NOT</text>
<text x="393" y="287.9">AND</text>
<text x="291.4" y="309.5">NOT</text>
<text x="316.8" y="310.8">AND</text>
<text x="352.4" y="310.8">AND</text>
<text x="291.4" y="334.9">NOT</text>
<text x="321.9" y="336.2">AND</text>
<text x="291.4" y="362.8">NOT</text>
</g>
</svg>
